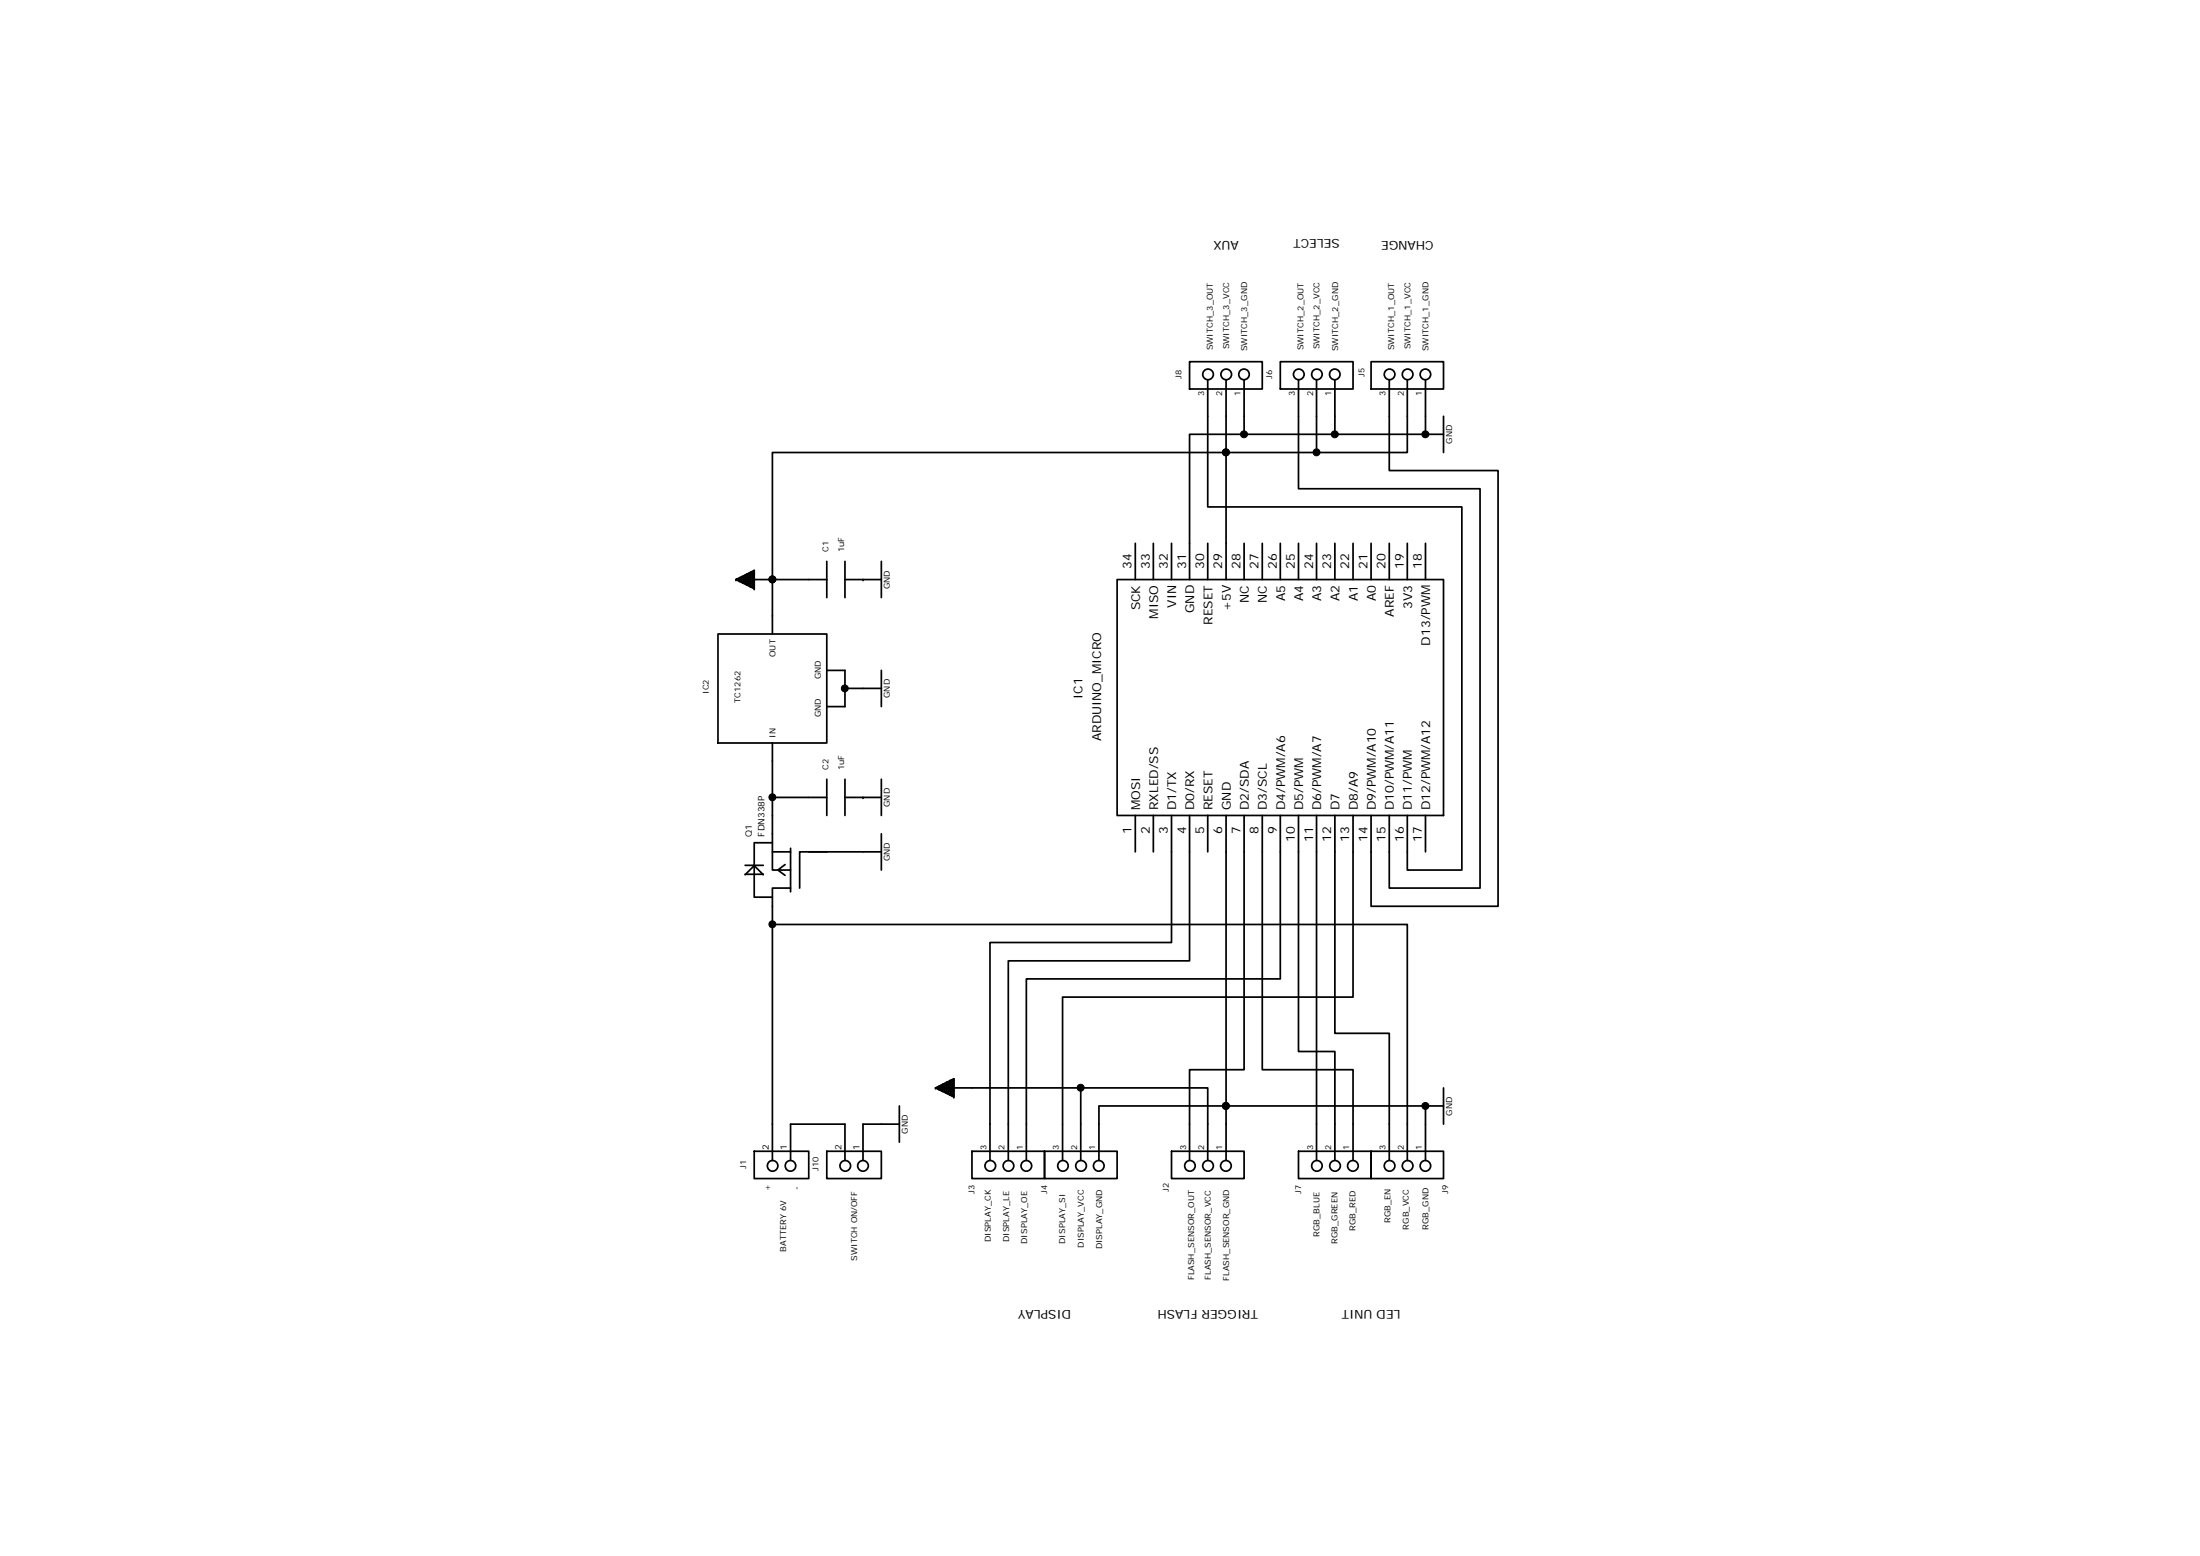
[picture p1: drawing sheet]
<svg xmlns="http://www.w3.org/2000/svg" width="297mm" height="210mm" viewBox="0 0 297 210" stroke-linecap="round" stroke-linejoin="round" font-family="sans-serif">
<g fill="none" stroke="#000" stroke-width=".23">
<path d="M160.6 48.8h9.8v3.7h-9.8zM163.1 51.3v17.1h34.3v49h-7.4v-7.4M165.5 51.3v9.8h12.3M168 51.3v7.3M172.9 48.8h9.8v3.7h-9.8zM175.3 51.3v14.7h24.5v53.8h-12.2v-9.8M177.8 51.3v9.8h12.2v-9.8M180.2 51.3v7.3h12.3M180.2 58.6h-19.6v19.6M185.1 48.8h9.8v3.7h-9.8zM187.6 51.3v12.2h14.7v58.8h-17.2v-12.3M192.5 51.3v7.3"/>
<path d="M192.5 58.6h2.4M194.9 56.2v4.9M99.4 78.2h2.4M99.4 78.2h.1M99.4 78.2l2.4-1.2v2.4l-2.4-1.2h4.9M99.6 78.1v.2M99.8 78.5h2M100.1 77.9v.7M100.3 78.7h1.5M100.6 77.6v1.2M100.8 79h1M101.1 77.4v1.6"/>
<path d="M101.3 79.2h.5M101.6 77.1v2.2M101.8 79.4h.1M101.8 77h.1M101.8 77.2h-.5v2M101.8 77.5h-.9v1.5M101.8 77.7h-1.4v1M101.8 78h-1.9v.5M101.8 77v2.4M104.3 78.2h.1M104.3 78.2v7.4M104.3 78.2h7.3"/>
<path d="M111.6 75.8v4.8M114.1 75.8v4.8M116.5 78.2h.1M119 75.8v4.8M119 78.2h-4.9M150.8 78.2h44.1v31.8h-44.1zM153.3 73.3v4.9M155.7 73.3v4.9M158.2 73.3v4.9M163.1 73.3v4.9M165.5 61.1h.1M165.5 61.1h-61.2v17.1"/>
<path d="M165.5 61.1v17.1M168 73.3v4.9M170.4 73.3v4.9M172.9 73.3v4.9M175.3 73.3v4.9M177.8 73.3v4.9M180.2 73.3v4.9M182.7 73.3v4.9M185.1 73.3v4.9M187.6 73.3v4.9M190 73.3v4.9M192.5 73.3v4.9"/>
<path d="M96.9 85.6h14.7v14.7h-14.7zM111.6 90.5h2.5v4.9h-2.5M114.1 92.9h4.9M119 90.5v4.9M100.6 116.8h2.5M100.6 118h2.5M100.6 118l1.2-1.2 1.3 1.2M104.3 100.3v14.7h2.4M104.3 115v2.4h2.4M104.3 113.7h-2.5v7.4h2.5M104.3 107.6h7.3M106 116.7l-1 .7 1 .7"/>
<path d="M106.7 114.5v5.9M106.7 119.8h-2.4v36.8M111.6 105.2v4.8M111.6 115h-3.6v4.8M114.1 105.2v4.8M116.5 107.6h.1M119 105.2v4.8M119 107.6h-4.9M119 112.5v4.9M119 115h-9.8M153.3 110v5M155.7 110v5"/>
<path d="M158.2 110v17.2h-24.5v29.4M160.6 110v19.7h-24.5v26.9M163.1 110v5M165.5 110v39.2h27M168 110v34.4h-7.4v12.2M170.4 110v34.4h12.3v12.2M172.9 110v22.1h-34.3v24.5M175.3 110v31.9h4.9v14.7M177.8 110v46.6M180.2 110v29.4h7.4v17.2M182.7 110v24.6h-39.2v22M192.5 110v5"/>
<path d="M104.3 124.8h85.7v31.8M104.3 124.8h.1M101.8 155.4h7.4v3.6h-7.4zM106.7 156.6v-4.9h7.4v4.9M111.6 155.4h7.4v3.6h-7.4zM121.4 149.2v4.9M121.4 151.7h-4.9v4.9M126.3 146.8h2.5M126.3 146.8h.1M126.3 146.8l2.5-1.2v2.4l-2.5-1.2h36.8v9.8M126.6 146.7v.2M126.7 147h2.1"/>
<path d="M127.1 146.5v.7M127.2 147.3h1.6M127.5 146.2v1.2M127.8 147.5h1M128.1 146v1.6M128.2 147.8h.6M128.5 145.7v2.2M128.8 148h.1M128.8 145.6h.1M128.8 145.8h-.5v2M128.8 146.1h-1v1.4M128.8 146.3h-1.5v1"/>
<path d="M128.8 146.6h-2v.4M128.8 145.6v2.4M131.2 155.4h9.8v3.6h-9.8zM141 155.4h9.8v3.6h-9.8zM145.9 146.8v9.8M158.2 155.4h9.8v3.6h-9.8zM165.5 149.2h-17.1v7.4M165.5 149.2v7.4M165.5 149.2h.1M175.3 155.4h9.8v3.6h-9.8zM185.1 155.4h9.8v3.6h-9.8zM192.5 149.2h2.4"/>
<path d="M192.5 149.2h.1M192.5 149.2v7.4M194.9 146.8v4.9"/>
<circle cx="163.1" cy="50.5" r=".72"/>
<circle cx="165.6" cy="50.5" r=".72"/>
<circle cx="168" cy="50.5" r=".72"/>
<circle cx="175.4" cy="50.5" r=".72"/>
<circle cx="177.8" cy="50.5" r=".72"/>
<circle cx="180.2" cy="50.5" r=".72"/>
<circle cx="187.6" cy="50.5" r=".72"/>
<circle cx="190.1" cy="50.5" r=".72"/>
<circle cx="192.4" cy="50.5" r=".72"/>
<circle cx="104.3" cy="157.3" r=".72"/>
<circle cx="106.7" cy="157.3" r=".72"/>
<circle cx="114.1" cy="157.3" r=".72"/>
<circle cx="116.5" cy="157.3" r=".72"/>
<circle cx="133.7" cy="157.3" r=".72"/>
<circle cx="136.2" cy="157.3" r=".72"/>
<circle cx="138.6" cy="157.3" r=".72"/>
<circle cx="143.5" cy="157.3" r=".72"/>
<circle cx="146" cy="157.3" r=".72"/>
<circle cx="148.4" cy="157.3" r=".72"/>
<circle cx="160.7" cy="157.3" r=".72"/>
<circle cx="163.1" cy="157.3" r=".72"/>
<circle cx="165.5" cy="157.3" r=".72"/>
<circle cx="177.8" cy="157.3" r=".72"/>
<circle cx="180.3" cy="157.3" r=".72"/>
<circle cx="182.7" cy="157.3" r=".72"/>
<circle cx="187.6" cy="157.3" r=".72"/>
<circle cx="190.1" cy="157.3" r=".72"/>
<circle cx="192.4" cy="157.3" r=".72"/>
</g>
<g fill="#000" stroke="#000" stroke-width=".14">
<circle cx="168" cy="58.6" r=".47"/>
<circle cx="180.2" cy="58.6" r=".47"/>
<circle cx="192.5" cy="58.6" r=".47"/>
<circle cx="104.3" cy="78.2" r=".47"/>
<circle cx="165.5" cy="61" r=".47"/>
<circle cx="177.8" cy="61" r=".47"/>
<circle cx="114.1" cy="92.9" r=".47"/>
<circle cx="104.3" cy="107.6" r=".47"/>
<circle cx="104.3" cy="124.7" r=".47"/>
<circle cx="145.9" cy="146.8" r=".47"/>
<circle cx="165.5" cy="149.2" r=".47"/>
<circle cx="192.5" cy="149.2" r=".47"/>
</g>
<g font-size="1.7">
<text x="167.3" y="32.5" transform="rotate(180 167.3 32.5)">AUX</text>
<text x="180.9" y="32.3" transform="rotate(180 180.9 32.3)">SELECT</text>
<text x="193.6" y="32.5" transform="rotate(180 193.6 32.5)">CHANGE</text>
<text x="152.8" y="76.7" transform="rotate(-90 152.8 76.7)">34</text>
<text x="155.2" y="76.7" transform="rotate(-90 155.2 76.7)">33</text>
<text x="157.7" y="76.7" transform="rotate(-90 157.7 76.7)">32</text>
<text x="160.1" y="76.7" transform="rotate(-90 160.1 76.7)">31</text>
<text x="162.6" y="76.7" transform="rotate(-90 162.6 76.7)">30</text>
<text x="165" y="76.7" transform="rotate(-90 165 76.7)">29</text>
<text x="167.5" y="76.7" transform="rotate(-90 167.5 76.7)">28</text>
<text x="169.9" y="76.7" transform="rotate(-90 169.9 76.7)">27</text>
<text x="172.4" y="76.7" transform="rotate(-90 172.4 76.7)">26</text>
<text x="174.8" y="76.7" transform="rotate(-90 174.8 76.7)">25</text>
<text x="177.3" y="76.7" transform="rotate(-90 177.3 76.7)">24</text>
<text x="179.7" y="76.7" transform="rotate(-90 179.7 76.7)">23</text>
<text x="182.2" y="76.7" transform="rotate(-90 182.2 76.7)">22</text>
<text x="184.6" y="76.7" transform="rotate(-90 184.6 76.7)">21</text>
<text x="187.1" y="76.7" transform="rotate(-90 187.1 76.7)">20</text>
<text x="189.5" y="76.7" transform="rotate(-90 189.5 76.7)">19</text>
<text x="192" y="76.7" transform="rotate(-90 192 76.7)">18</text>
<text x="153.9" y="82.4" transform="rotate(-90 153.9 82.4)">SCK</text>
<text x="156.4" y="83.5" transform="rotate(-90 156.4 83.5)">MISO</text>
<text x="158.8" y="82" transform="rotate(-90 158.8 82)">VIN</text>
<text x="161.2" y="82.8" transform="rotate(-90 161.2 82.8)">GND</text>
<text x="166.2" y="82.5" transform="rotate(-90 166.2 82.5)">+5V</text>
<text x="168.6" y="81.4" transform="rotate(-90 168.6 81.4)">NC</text>
<text x="171.1" y="81.4" transform="rotate(-90 171.1 81.4)">NC</text>
<text x="173.5" y="81.1" transform="rotate(-90 173.5 81.1)">A5</text>
<text x="176" y="81.1" transform="rotate(-90 176 81.1)">A4</text>
<text x="178.4" y="81.1" transform="rotate(-90 178.4 81.1)">A3</text>
<text x="180.9" y="81.1" transform="rotate(-90 180.9 81.1)">A2</text>
<text x="183.3" y="81.1" transform="rotate(-90 183.3 81.1)">A1</text>
<text x="185.8" y="81.1" transform="rotate(-90 185.8 81.1)">A0</text>
<text x="188.2" y="83.2" transform="rotate(-90 188.2 83.2)">AREF</text>
<text x="190.6" y="82.2" transform="rotate(-90 190.6 82.2)">3V3</text>
<text x="163.7" y="84.3" transform="rotate(-90 163.7 84.3)">RESET</text>
<text x="193.1" y="87.1" transform="rotate(-90 193.1 87.1)">D13/PWM</text>
<text x="146.2" y="94.4" transform="rotate(-90 146.2 94.4)">IC1</text>
<text x="148.7" y="100" transform="rotate(-90 148.7 100)">ARDUINO_MICRO</text>
<text x="152.8" y="112.6" transform="rotate(-90 152.8 112.6)">1</text>
<text x="153.9" y="109.3" transform="rotate(-90 153.9 109.3)">MOSI</text>
<text x="155.2" y="112.6" transform="rotate(-90 155.2 112.6)">2</text>
<text x="156.4" y="109.3" transform="rotate(-90 156.4 109.3)">RXLED/SS</text>
<text x="157.7" y="112.6" transform="rotate(-90 157.7 112.6)">3</text>
<text x="158.8" y="109.3" transform="rotate(-90 158.8 109.3)">D1/TX</text>
<text x="160.1" y="112.6" transform="rotate(-90 160.1 112.6)">4</text>
<text x="161.2" y="109.3" transform="rotate(-90 161.2 109.3)">D0/RX</text>
<text x="162.6" y="112.6" transform="rotate(-90 162.6 112.6)">5</text>
<text x="163.7" y="109.3" transform="rotate(-90 163.7 109.3)">RESET</text>
<text x="165" y="112.6" transform="rotate(-90 165 112.6)">6</text>
<text x="166.2" y="109.3" transform="rotate(-90 166.2 109.3)">GND</text>
<text x="167.5" y="112.6" transform="rotate(-90 167.5 112.6)">7</text>
<text x="168.6" y="109.3" transform="rotate(-90 168.6 109.3)">D2/SDA</text>
<text x="169.9" y="112.6" transform="rotate(-90 169.9 112.6)">8</text>
<text x="171.1" y="109.3" transform="rotate(-90 171.1 109.3)">D3/SCL</text>
<text x="172.4" y="112.6" transform="rotate(-90 172.4 112.6)">9</text>
<text x="173.5" y="109.3" transform="rotate(-90 173.5 109.3)">D4/PWM/A6</text>
<text x="174.8" y="113.6" transform="rotate(-90 174.8 113.6)">10</text>
<text x="176" y="109.3" transform="rotate(-90 176 109.3)">D5/PWM</text>
<text x="177.3" y="113.6" transform="rotate(-90 177.3 113.6)">11</text>
<text x="178.4" y="109.3" transform="rotate(-90 178.4 109.3)">D6/PWM/A7</text>
<text x="179.7" y="113.6" transform="rotate(-90 179.7 113.6)">12</text>
<text x="180.9" y="109.3" transform="rotate(-90 180.9 109.3)">D7</text>
<text x="182.2" y="113.6" transform="rotate(-90 182.2 113.6)">13</text>
<text x="183.3" y="109.3" transform="rotate(-90 183.3 109.3)">D8/A9</text>
<text x="184.6" y="113.6" transform="rotate(-90 184.6 113.6)">14</text>
<text x="185.8" y="109.3" transform="rotate(-90 185.8 109.3)">D9/PWM/A10</text>
<text x="187.1" y="113.6" transform="rotate(-90 187.1 113.6)">15</text>
<text x="188.2" y="109.3" transform="rotate(-90 188.2 109.3)">D10/PWM/A11</text>
<text x="189.5" y="113.6" transform="rotate(-90 189.5 113.6)">16</text>
<text x="190.6" y="109.3" transform="rotate(-90 190.6 109.3)">D11/PWM</text>
<text x="192" y="113.6" transform="rotate(-90 192 113.6)">17</text>
<text x="193.1" y="109.3" transform="rotate(-90 193.1 109.3)">D12/PWM/A12</text>
<text x="144.6" y="176.8" transform="rotate(180 144.6 176.8)">DISPLAY</text>
<text x="169.9" y="176.8" transform="rotate(180 169.9 176.8)">TRIGGER FLASH</text>
<text x="189.1" y="176.8" transform="rotate(180 189.1 176.8)">LED UNIT</text>
</g>
<g font-size="1.2">
<text x="101.5" y="113" transform="rotate(-90 101.5 113)">Q1</text>
<text x="103.2" y="112.9" transform="rotate(-90 103.2 112.9)">FDN338P</text>
<text x="103.8" y="155.1" transform="rotate(-90 103.8 155.1)">2</text>
<text x="106.2" y="155.1" transform="rotate(-90 106.2 155.1)">1</text>
<text x="113.6" y="155.1" transform="rotate(-90 113.6 155.1)">2</text>
<text x="116.1" y="155.1" transform="rotate(-90 116.1 155.1)">1</text>
</g>
<g font-size="1.1">
<text x="163.7" y="47.3" transform="rotate(-90 163.7 47.3)">SWITCH_3_OUT</text>
<text x="166" y="47.2" transform="rotate(-90 166 47.2)">SWITCH_3_VCC</text>
<text x="168.4" y="47.4" transform="rotate(-90 168.4 47.4)">SWITCH_3_GND</text>
<text x="176" y="47.3" transform="rotate(-90 176 47.3)">SWITCH_2_OUT</text>
<text x="178.2" y="47.2" transform="rotate(-90 178.2 47.2)">SWITCH_2_VCC</text>
<text x="180.7" y="47.4" transform="rotate(-90 180.7 47.4)">SWITCH_2_GND</text>
<text x="188.2" y="47.3" transform="rotate(-90 188.2 47.3)">SWITCH_1_OUT</text>
<text x="190.4" y="47.2" transform="rotate(-90 190.4 47.2)">SWITCH_1_VCC</text>
<text x="192.9" y="47.4" transform="rotate(-90 192.9 47.4)">SWITCH_1_GND</text>
<text x="159.5" y="51.1" transform="rotate(-90 159.5 51.1)">J8</text>
<text x="162.6" y="53.4" transform="rotate(-90 162.6 53.4)">3</text>
<text x="165" y="53.4" transform="rotate(-90 165 53.4)">2</text>
<text x="167.5" y="53.4" transform="rotate(-90 167.5 53.4)">1</text>
<text x="171.8" y="51.1" transform="rotate(-90 171.8 51.1)">J6</text>
<text x="174.8" y="53.4" transform="rotate(-90 174.8 53.4)">3</text>
<text x="177.3" y="53.4" transform="rotate(-90 177.3 53.4)">2</text>
<text x="179.7" y="53.4" transform="rotate(-90 179.7 53.4)">1</text>
<text x="184.3" y="50.9" transform="rotate(-90 184.3 50.9)">J5</text>
<text x="187.1" y="53.4" transform="rotate(-90 187.1 53.4)">3</text>
<text x="189.5" y="53.4" transform="rotate(-90 189.5 53.4)">2</text>
<text x="192" y="53.4" transform="rotate(-90 192 53.4)">1</text>
<text x="196.1" y="59.9" transform="rotate(-90 196.1 59.9)">GND</text>
<text x="111.9" y="74.5" transform="rotate(-90 111.9 74.5)">C1</text>
<text x="114" y="74.5" transform="rotate(-90 114 74.5)">1uF</text>
<text x="120.1" y="79.5" transform="rotate(-90 120.1 79.5)">GND</text>
<text x="104.7" y="88.7" transform="rotate(-90 104.7 88.7)">OUT</text>
<text x="95.7" y="93.6" transform="rotate(-90 95.7 93.6)">IC2</text>
<text x="100" y="94.8" transform="rotate(-90 100 94.8)">TC1262</text>
<text x="110.8" y="91.7" transform="rotate(-90 110.8 91.7)">GND</text>
<text x="120.1" y="94.2" transform="rotate(-90 120.1 94.2)">GND</text>
<text x="104.7" y="99.5" transform="rotate(-90 104.7 99.5)">IN</text>
<text x="110.8" y="96.8" transform="rotate(-90 110.8 96.8)">GND</text>
<text x="111.9" y="103.9" transform="rotate(-90 111.9 103.9)">C2</text>
<text x="114" y="103.9" transform="rotate(-90 114 103.9)">1uF</text>
<text x="120.1" y="108.9" transform="rotate(-90 120.1 108.9)">GND</text>
<text x="120.1" y="116.2" transform="rotate(-90 120.1 116.2)">GND</text>
<text x="122.6" y="153" transform="rotate(-90 122.6 153)">GND</text>
<text x="133.2" y="155.1" transform="rotate(-90 133.2 155.1)">3</text>
<text x="135.6" y="155.1" transform="rotate(-90 135.6 155.1)">2</text>
<text x="138.1" y="155.1" transform="rotate(-90 138.1 155.1)">1</text>
<text x="143" y="155.1" transform="rotate(-90 143 155.1)">3</text>
<text x="145.4" y="155.1" transform="rotate(-90 145.4 155.1)">2</text>
<text x="147.9" y="155.1" transform="rotate(-90 147.9 155.1)">1</text>
<text x="160.1" y="155.1" transform="rotate(-90 160.1 155.1)">3</text>
<text x="162.6" y="155.1" transform="rotate(-90 162.6 155.1)">2</text>
<text x="165" y="155.1" transform="rotate(-90 165 155.1)">1</text>
<text x="177.3" y="155.1" transform="rotate(-90 177.3 155.1)">3</text>
<text x="179.7" y="155.1" transform="rotate(-90 179.7 155.1)">2</text>
<text x="182.2" y="155.1" transform="rotate(-90 182.2 155.1)">1</text>
<text x="187.1" y="155.1" transform="rotate(-90 187.1 155.1)">3</text>
<text x="189.5" y="155.1" transform="rotate(-90 189.5 155.1)">2</text>
<text x="192" y="155.1" transform="rotate(-90 192 155.1)">1</text>
<text x="196.1" y="150.5" transform="rotate(-90 196.1 150.5)">GND</text>
<text x="100.7" y="157.7" transform="rotate(-90 100.7 157.7)">J1</text>
<text x="104" y="160.7" transform="rotate(-90 104 160.7)">+</text>
<text x="107.9" y="160.5" transform="rotate(-90 107.9 160.5)">-</text>
<text x="110.5" y="158.1" transform="rotate(-90 110.5 158.1)">J10</text>
<text x="131.6" y="161.1" transform="rotate(-90 131.6 161.1)">J3</text>
<text x="141.4" y="161.1" transform="rotate(-90 141.4 161.1)">J4</text>
<text x="157.8" y="160.9" transform="rotate(-90 157.8 160.9)">J2</text>
<text x="175.7" y="161.1" transform="rotate(-90 175.7 161.1)">J7</text>
<text x="195.5" y="161.1" transform="rotate(-90 195.5 161.1)">J9</text>
<text x="133.8" y="167.6" transform="rotate(-90 133.8 167.6)">DISPLAY_CK</text>
<text x="136.2" y="167.6" transform="rotate(-90 136.2 167.6)">DISPLAY_LE</text>
<text x="138.7" y="167.9" transform="rotate(-90 138.7 167.9)">DISPLAY_OE</text>
<text x="143.8" y="167.9" transform="rotate(-90 143.8 167.9)">DISPLAY_SI</text>
<text x="178.1" y="166.9" transform="rotate(-90 178.1 166.9)">RGB_BLUE</text>
<text x="180.6" y="167.9" transform="rotate(-90 180.6 167.9)">RGB_GREEN</text>
<text x="183" y="166.2" transform="rotate(-90 183 166.2)">RGB_RED</text>
<text x="187.7" y="165.1" transform="rotate(-90 187.7 165.1)">RGB_EN</text>
<text x="190.2" y="165.9" transform="rotate(-90 190.2 165.9)">RGB_VCC</text>
<text x="192.9" y="166" transform="rotate(-90 192.9 166)">RGB_GND</text>
<text x="106.2" y="168.9" transform="rotate(-90 106.2 168.9)">BATTERY 6V</text>
<text x="115.7" y="170.1" transform="rotate(-90 115.7 170.1)">SWITCH ON/OFF</text>
<text x="146.3" y="168.4" transform="rotate(-90 146.3 168.4)">DISPLAY_VCC</text>
<text x="148.8" y="168.6" transform="rotate(-90 148.8 168.6)">DISPLAY_GND</text>
<text x="161.2" y="172.8" transform="rotate(-90 161.2 172.8)">FLASH_SENSOR_OUT</text>
<text x="163.5" y="172.7" transform="rotate(-90 163.5 172.7)">FLASH_SENSOR_VCC</text>
<text x="166" y="172.8" transform="rotate(-90 166 172.8)">FLASH_SENSOR_GND</text>
</g>
</svg>
